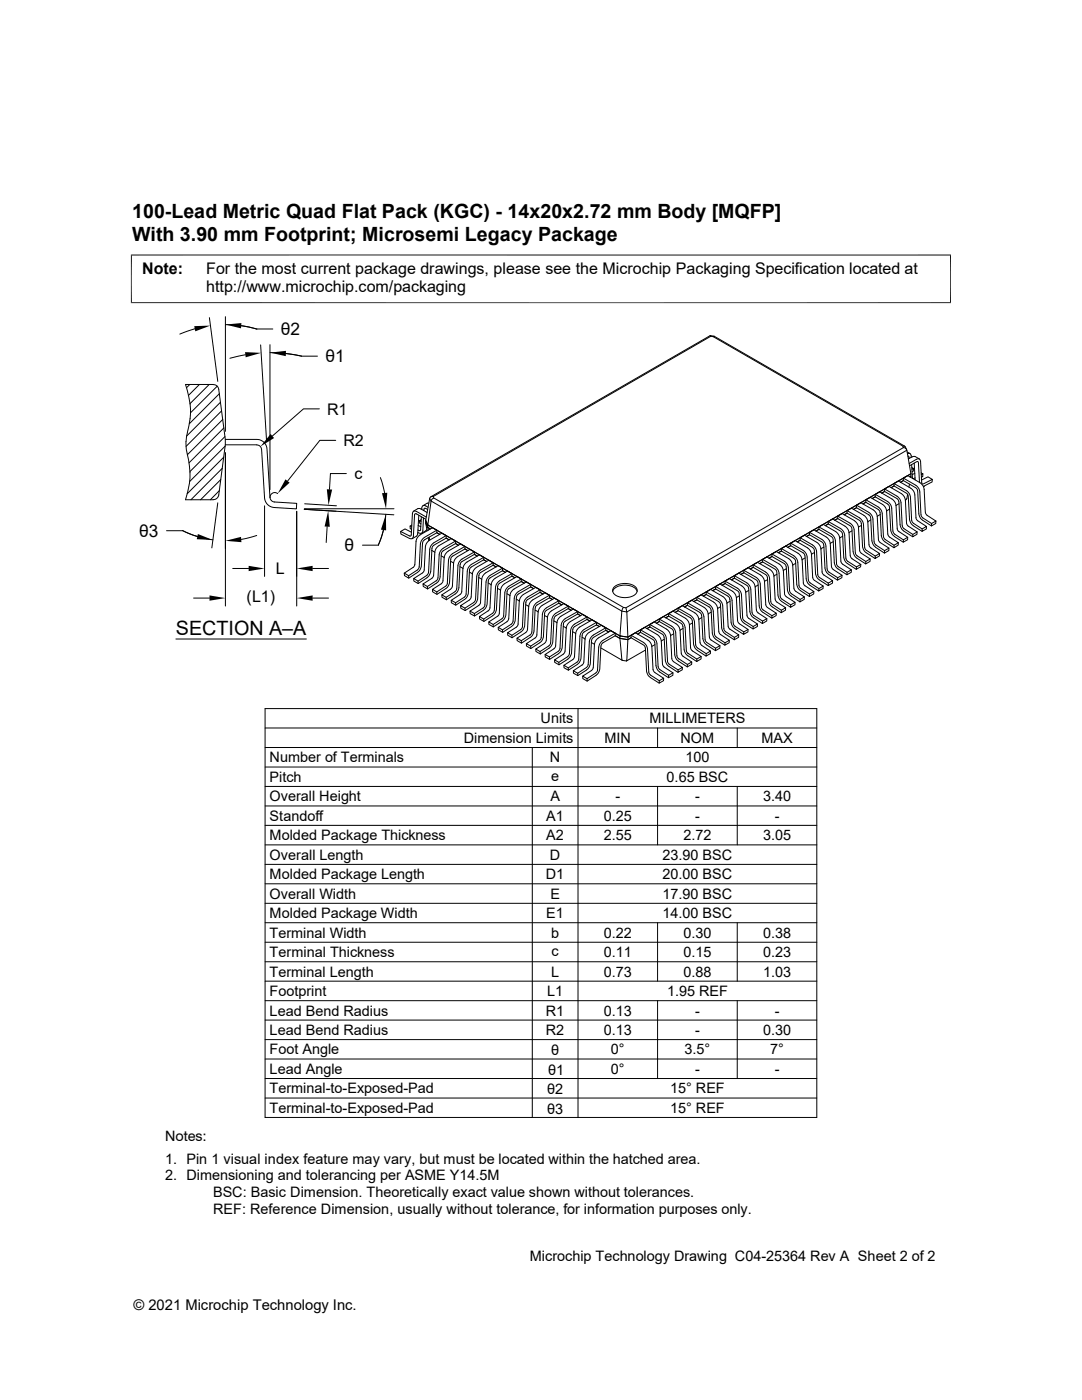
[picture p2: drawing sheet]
<svg xmlns="http://www.w3.org/2000/svg" width="216mm" height="279mm" viewBox="0 0 216 279" stroke-linecap="round" stroke-linejoin="round" font-family="sans-serif">
<g fill="none" stroke="#000" stroke-width=".2">
<path d="M26.1 50.9h163.7M26.2 50.8v9.7M189.7 50.8v9.7M26.1 60.4h163.7M37.9 76.7l-.7 .7M38.9 65.6l-3 1.1M39.8 76.7l-2.2 2.2M41.7 76.7l-3.8 3.9M41.8 63.4l1.7 12.7M42.6 76.8a1.1 1.1 0 0 1 1 .9l1.4 10v1.1l-1.4 10a1.1 1.1 0 0 1-1 .9h-5.6a15.9 15.9 0 0 0 .2-9.9l-.1-1.7 .3-1.8M42.6 76.7h-5.6a14.6 14.6 0 0 1 .4 9.6M43.3 77.1l-5.3 5.3"/>
<path d="M43.8 78.6l-6 6M45 63.2v22.9M45 64.8a21.6 21.6 0 0 1 6.3 .9M48.2 65l3 .7M49 70.8l-3.1 .7M51.3 65.7h3.1M52 68.8l1.2 19.2M53.9 68.8v28.9M53.9 70.4l3.1 .1 3.2 .6M57 70.5l3.2 .6M60.2 71.1h3.2M141.7 67l.8 .1"/>
<path d="M141.8 67.1l-.1-.1-55.8 32.2M142.3 67.2l.2-.1 38 21.9M43.8 97.9l-1.8 1.8M44 80.3l-6.8 6.7M44 95.7l-4 4M44.2 82l-7.1 7.1M44.3 93.5l-6.2 6.2M44.5 83.7l-7.1 7M44.6 91.2l-7.2 7.3M44.7 85.4l-7 7M44.9 87.1l-7 7M44.9 89l-7.1 7.1"/>
<path d="M45 87.7h6.2a2.03 2.03 0 0 1 2.1 1.9l.6 9.7a.94 .94 0 0 1 .5-.9 .94 .94 0 0 1 1 .1M45 88.8h6.2a.94 .94 0 0 1 1 .9l.6 9.7a2.04 2.04 0 0 0 1.9 1.9l4.4 .3 .1-1.1-4.4-.3a.95 .95 0 0 1-.9-.9M45 90.4v30.5M63.7 81.6h-3.1l-6.2 5.4M67 87.9h-3.2l-6.4 8.1M69.1 94.5h-3.2l-.2 3.2M75.9 95.3l.9 3.1M85.7 99.5l.3 .5M86 100l-.6 4.8 38.3 22.1-38.3-22.1v.5l-.5-.9M86.4 99.1h-.4l-.2 .3-.9 4.5M86.4 99.1l55.4-32 .5 .1 37.8 21.8 .2 .3-55.4 32-.5-.1-37.8-21.8zM86.6 99.4l-.4 .2-.2 .4"/>
<path d="M172.8 99.7l2.4 1.5M174.6 99.2l-.5 .3M174.6 98.7l2.7 1.5 .5 .7 .1 .5 .3 4.6M176.5 98.1l-.6 .3M176.5 97.6l2.6 1.5 .5 .7 .2 .6 .2 4.5 .2 .4 1.9 1.4 .9-.5-1.7-1.2-.4-.6M178 99.6l.5 .6 .3 .5 .3 5 .3 .4 1.7 1.1-.8 .5-1.8-1.1M178 99.6l-2.5-1.5-.9 .6v.5l2.5 1.4M178.4 97l-.6 .3M178.4 96.5l2.6 1.5 .4 .5 .3 .8 .3 4.8 .3 .3 1.7 1.2 .9-.5-1.8-1.2-.3-.4-.3-4.9-.2-.6-.6-.5M180.1 89l.5 .1 .3 .6M180.3 95.9l-.6 .3M180.3 95.4l2.4 1.4"/>
<path d="M180.3 89.3l.4 .2 .2 .4M180.8 99.7l-.1 .1M181 89.9l.8 4.7M181 89.9l-55.9 32.2-1-.1-38.1-22M181 90.2l.6 .3M181.1 90.6a.53 .53 0 0 1 .6 0 .53 .53 0 0 1 .1 .7M181.1 98.7l-.2 .8-.2 .2M181.2 91l.2 .2M181.4 91.3v.2M181.5 96.6l-.1 .6M181.7 97.4l-2.4-1.4-.9 .5v.5l2.5 1.4 .3 .4 .3 4.8a1.85 1.85 0 0 0 .7 1.3l1.8 1.1M181.8 94.6l-56.5 32.5v.6l-1.6-.3"/>
<path d="M181.8 94.6v.4M181.8 95l-.2 .2M181.8 95l-.1 .3M181.8 94.6l-56.5 32.5-.2-5-.2-.8M181.9 92.7l.2 2.7 .1 .1 .4-.1M181.9 93.3l.4 .2-.3 .2M182.3 93.5l-.1 .5-.2 .1M182.4 92.4l.2 3.4M182.5 94.5l-.5 .2M182.6 91.1h-.5l-.8 .5M182.6 91.1l.9 .5M182.7 96.9l.6 .5 .2 .6 .3 5 .3 .4 1.8 1.1 .9-.5-1.8-1.2-.3-.6"/>
<path d="M182.9 91.7a.49 .49 0 0 1 .5-.1 .49 .49 0 0 1 .3 .5M182.9 91.7l-1.5 .8M183.1 98l.2 4.5a1.85 1.85 0 0 0 .8 1.3M183.2 92.3v-.1l-.2-.1-1.5 .9M183.3 92.4l.2 3.9M183.6 96.4l-2.5-1.5-.8 .5v.5l2.4 1.4 .4 .7M183.6 96.4a1.72 1.72 0 0 1 .8 1.3l.2 4.5M183.7 92.1l.2 4.3M183.8 94.4l.3 .2-.3 .1M183.9 95.8l1.3-.6 .8 .5-1.7 .9h-.3l-.1-.2M184.1 94.6v.5l-.2 .1M184.3 97.1h.1"/>
<path d="M186 95.7v.5l-1.7 .9M33.2 105.9h3.2l3 1.2M36.4 105.9a18 18 0 0 0 6.1 1.8M38.6 119.4h3.2M43.5 100.4l-1.2 8.9M46.4 113.5h3.2M51.2 106.9l-3.1 .8M52.8 100.9v14.1M59.2 102v18.9M60.7 101.6l17.9 1.1M60.7 101.5h17.9M60.8 100.5l6.3 .4"/>
<path d="M62.4 113.5h3.2M62.4 119.4h3.2M65.3 105.1l-.2 3.2M76.5 105.8l-1 3h-3.2M77 102.6a17.5 17.5 0 0 1-1.5 6.2M81.8 105l.3 .2M82.1 106.2l-1.3-.6-.9 .5 .1 .5 1.7 .9a.49 .49 0 0 0 .5 0 .49 .49 0 0 0 .3-.5M82.2 104.8l-.4 .2 .1 .5 .2 .1M82.3 102.5a.49 .49 0 0 1 .3-.5 .49 .49 0 0 1 .5 .1l1.9 1.1M82.3 102.5l-.3 4.3-.3 .2-1.8-.9M82.4 113.3l.4-.7 .2-4.5 .2-.6 .5-.7 2.6-1.5 .9 .5v.5l-2.5 1.4-.3 .4-.3 4.8a1.85 1.85 0 0 1-.8 1.3M82.4 113.2l-1.7 1.2 .8 .5 .1 .5"/>
<path d="M82.5 102l1.2-.5 1.5 .8M82.7 102.7l-.2 4.3M82.7 102.7l.1-.2 .3 .1 1.9 1M83.1 107l-.8 .5M83.3 114.2l-1.7 1.2-.9-.5v-.5M83.4 106.5l-.3 .5M83.4 104.9l.6 .2M83.6 102.8l-.2 3.7M83.6 113.1l-.3 .6-1.8 1.2M83.7 103.9v.5l.3 .1M83.9 105.7l-.1 .2-.4-.1M84 103.7l-.3 .2 .3 .2"/>
<path d="M84.1 103.1l-.2 2.6M84.5 103.4l-.1 2.5a.55 .55 0 0 1-.4 .6 .55 .55 0 0 1-.6-.2M84.9 109.2l-.3 4.8-.3 .3-1.8 1.2 .9 .5v.5M84.9 103.9l.5 .9M84.9 103.9v.5M84.9 104.4l.3 1.5M84.9 104.4l.5 .9M85.2 105.7l-1.1 .7M85.2 115.3l-1.8 1.2-.8-.5-.1-.5M85.3 101.7l-.5-.3-.2 .2v.3M85.4 105.3l.5 .3M85.4 105.3v.5"/>
<path d="M85.4 101.2l-.4-.2a.54 .54 0 0 0-.7 0 .54 .54 0 0 0-.1 .7M85.4 107.3l.2 .6M85.6 100.4l-1.2 .5M85.6 107.2l.1 .6M85.7 107.8l-.6 .6-.2 .8M85.7 107.8l2.5-1.4 .8 .5v.5l-2.4 1.4M86.1 109.8h.1M86.2 109.9l.6 .3M86.5 114.8l-.3 .6-1.8 1.1 .9 .6v.4M86.6 108.8l-.4 .7-.3 4.5a1.85 1.85 0 0 1-.7 1.3M87.1 116.4l-1.8 1.1-.8-.5-.1-.5M87.2 106.3l.5 .3"/>
<path d="M87.2 105.8l-2.7 1.6-.5 .6-.1 .6-.2 4.5M87.6 108.9l-.6 .6-.2 .5-.3 4.8M87.6 108.9l2.4-1.4 .9 .5v.5l-2.5 1.4-.3 .6M88 110.9l.6 .4M88.1 110.5l-.3 4.6a1.85 1.85 0 0 1-.7 1.3M88.4 109.4l-.5 .6-.2 .6-.4 4.9-.3 .4-1.7 1.2M88.9 117l-1.7 1.1M89 107.4l.6 .3M89 106.9l-2.6 1.5-.4 .5-.3 .8-.3 4.7-.2 .4-1.8 1.2M89.4 110l-.5 .6-.3 .5-.3 5-.2 .4-1.8 1.1 .9 .5v.5M89.4 110l2.5-1.4 .9 .5v.5l-2.5 1.4-.3 .4-.3 4.8a1.78 1.78 0 0 1-.8 1.3l-1.7 1.1-.9-.5v-.5M89.9 112l.6 .4"/>
<path d="M90.3 117l-.4 .6-1.7 1.1 .8 .5 .1 .5M90.8 118.6l-1.7 1.1-.9-.5v-.5M90.9 108.5l.6 .3M90.9 108l-2.5 1.4M91.6 117.3a1.85 1.85 0 0 1-.8 1.3M91.8 113.1l.6 .3M91.8 112.7l-.2 4.5M91.8 112.7l.4-.6 2.5-1.5v-.4l-.9-.6-2.5 1.5a1.72 1.72 0 0 0-.8 1.3l-.2 4.6M92.8 109.6l.6 .3M92.8 109.1l-2.7 1.5-.5 .7-.1 .5-.2 4.7-.4 .5M93.2 112.2l-.6 .5-.2 .6-.3 5-.3 .4-1.8 1.1 .9 .5v.5M93.2 112.2l2.5-1.5 .8 .5v.5l-2.5 1.5-.3 .3-.2 4.8a1.78 1.78 0 0 1-.8 1.3l-1.8 1.2-.8-.5-.1-.5"/>
<path d="M93.7 114.2l.6 .3M94 119.1l-.3 .6-1.8 1.2 .9 .5v.5M94 112.7l-.5 .5-.2 .6-.3 5-.3 .4-1.8 1.1M94.7 110.6l.5 .4M94.7 110.2l-2.5 1.4a1.72 1.72 0 0 0-.8 1.3l-.3 4.8-.3 .4-1.8 1.1M95.1 113.2l2.4-1.4 .9 .5v.5l-2.5 1.4-.3 .7M95.1 113.3a1.72 1.72 0 0 0-.8 1.3l-.3 4.5M95.5 115.3l.6 .3M95.5 114.9l-.2 4.5a1.85 1.85 0 0 1-.7 1.3M96.5 111.7l.6 .4M96.5 111.2l-2.5 1.4M97.4 116.3l.6 .4"/>
<path d="M98.4 112.8l.6 .3M98.4 112.3l-2.6 1.5-.4 .5-.3 .8-.3 4.8-.3 .3-1.7 1.2M98.8 115.4l2.5-1.4 .9 .5v.5l-2.5 1.4M98.8 115.4l-.5 .6-.3 .5-.2 4.8M99.3 117.4l.6 .4M99.3 117l-.2 4.6a1.85 1.85 0 0 1-.8 1.3M99.7 116.4l-.4 .6M100.3 113.9l.6 .3M100.3 113.4l-2.7 1.5-.4 .5-.2 .8-.3 4.7-.3 .4-1.7 1.1M101.2 118.5l.5 .4 .2-.6 .5-.6 2.6-1.6 .9 .5v.5l-2.5 1.5-.3 .4-.3 4.7a1.85 1.85 0 0 1-.7 1.3M101.5 117l-.5 .6-.2 .5-.3 5-.3 .4-1.8 1.1M101.7 118.9l-.2 4.8-.3 .4-1.8 1.1 .9 .5v.5"/>
<path d="M102.2 115l.5 .3M102.2 114.5l-2.7 1.5-.4 .5-.2 .7-.3 4.8-.3 .4-1.8 1.1M103 119.6l.6 .3M104 116.1l.6 .3M104 115.5l-2.5 1.5M104.4 118.6l2.5-1.4 .9 .5v.5l-2.5 1.5-.3 .3-.3 4.8a1.85 1.85 0 0 1-.8 1.3M104.4 118.7l-.5 .5-.2 .6-.4 5-.3 .4-1.7 1.1 .9 .5v.5M105.3 119.2l-.6 .5-.2 .6-.3 4.8M105.9 117.1l.6 .4M105.9 116.6l-2.6 1.6-.4 .4-.3 .8-.3 4.8-.3 .4-1.7 1.1M107.8 118.2l.6 .4M107.8 117.7l-2.5 1.4"/>
<path d="M109.6 119.3l.6 .3M109.6 118.8l-2.4 1.4M111.5 119.9l-2.5 1.4a1.72 1.72 0 0 0-.8 1.3l-.3 4.8-.2 .4-1.8 1.1M122.3 118a2.71 2.71 0 0 1 3.3-1.1 1.84 1.84 0 0 1 1.5 1.1M122.6 117.1a3.4 3.4 0 0 1 4.4 .4 1.33 1.33 0 0 1-1.3 1.6 2.98 2.98 0 0 1-3.4-1v-.5zM139 119.7l-.5 .3M139 119.2l2.7 1.6 .5 .6 .1 .6 .3 4.5 .1 .5 2 1.3 .8-.5-1.7-1.2-.4-.6M140.9 118.6l-.6 .4M140.9 118.1l2.7 1.6 .5 .6 .1 .6 .2 4.7 .2 .3 1.9 1.3 .9-.5-1.8-1.1-.3-.6M142.8 117.5l-.6 .4M142.8 117.1l2.5 1.4M144.7 116.5l-.6 .3"/>
<path d="M144.7 116l2.5 1.4M145.3 118.5l.5 .6 .3 .5 .3 5 .3 .4 1.7 1.1 .9-.5-1.8-1.1-.3-.6M145.6 119.6l.3 4.6a1.85 1.85 0 0 0 .7 1.3l1.8 1.1M145.7 120l-.6 .3M146.1 118l.6 .6 .2 .5 .3 4.8M146.1 118l-2.4-1.5-.9 .6v.4l2.5 1.5 .3 .6M146.5 115.4l-.5 .3M146.5 114.9l2.7 1.5 .5 .7 .1 .5M147.5 118.9l-.6 .4M148 116.9l.5 .6 .3 .5 .3 5 .3 .4 1.8 1.1-.9 .5-1.8-1.1-.3-.4-.3-5-.2-.5-.5-.6M148 116.9l-2.5-1.4-.8 .5v.5l2.5 1.4 .3 .4 .2 4.8a1.85 1.85 0 0 0 .8 1.3M148.4 114.3l-.6 .3"/>
<path d="M148.4 113.8l2.6 1.5 .6 .7 .1 .6 .2 4.6 .4 .6M149.4 117.4l-.4-.6-2.5-1.4v-.5l.9-.5 2.5 1.4a1.72 1.72 0 0 1 .8 1.4l.2 4.5M149.4 117.4l.2 4.6a1.85 1.85 0 0 0 .8 1.3M149.4 117.8l-.6 .4M149.8 117.7l.3 4.7 .3 .4 1.8 1.2 .8-.5-1.7-1.2-.4-.6M150.3 113.2l-.6 .4M150.3 112.7l2.5 1.5M151.3 116.8l-.6 .3M151.7 114.8a1.72 1.72 0 0 1 .8 1.3l.3 4.8 .3 .3 1.8 1.2-.9 .5-1.7-1.2M151.7 114.7l-2.4-1.4-.9 .5v.5l2.5 1.4 .3 .4 .3 4.8a1.85 1.85 0 0 0 .7 1.3l1.8 1.2M152.2 112.1l-.6 .4M152.2 111.6l2.6 1.6 .4 .4 .2 .8 .3 4.8 .3 .4 1.8 1.1 .8-.5-1.7-1.1-.3-.4-.3-4.8"/>
<path d="M152.8 114.2a1.72 1.72 0 0 1 .8 1.3l.3 4.8 .3 .4 1.7 1.1 .9-.5-1.8-1.1-.3-.7M153.1 115.3l.3 4.5a1.85 1.85 0 0 0 .7 1.3M153.2 115.7l-.7 .3M153.6 113.7a1.72 1.72 0 0 1 .8 1.3l.3 4.5M153.6 113.6l-2.4-1.4-.9 .5v.5l2.5 1.5 .3 .6M154 111.1l-.5 .3M154 110.6l2.5 1.4a1.72 1.72 0 0 1 .8 1.3l.2 4.6M155 114.6l-.6 .3M155.5 112.6l.5 .5 .3 .8M155.5 112.6l-2.5-1.5-.8 .5v.5l2.4 1.5 .4 .4 .2 4.7a1.85 1.85 0 0 0 .8 1.3M155.9 110l-.6 .3M155.9 109.5l2.5 1.4"/>
<path d="M156.9 113.5l-.6 .4M157.6 117.9l.3 .6 1.8 1.1 .8-.5-1.7-1.1-.3-.4-.3-4.8a1.72 1.72 0 0 0-.8-1.3l-2.5-1.4-.9 .5v.5l2.5 1.4 .3 .4 .3 4.8a1.85 1.85 0 0 0 .8 1.3l1.7 1.1M157.8 108.9l-.6 .3M157.8 108.4l2.6 1.5 .5 .7 .2 .6 .2 4.5M158.4 111.4l.4 .6 .2 4.6a1.85 1.85 0 0 0 .7 1.3l1.8 1.1M158.4 110.9a1.72 1.72 0 0 1 .8 1.3l.3 4.8 .3 .4 1.7 1.2 .9-.6-1.8-1.1M158.8 112.4l-.6 .4M159.2 110.4l.6 .6 .2 .7M159.2 110.4l-2.4-1.4-.9 .5v.5l2.5 1.4M159.7 107.3l2.4 1.5M159.7 107.8l-.6 .3M160.1 111.7l.2 4.7 .3 .5"/>
<path d="M160.5 119.1v.5l-.9 .5 .1-.5M160.7 111.3l-.7 .4M161.3 115.7l.3 .6 1.8 1.2 .9-.5-1.8-1.2-.3-.3-.3-4.8a1.72 1.72 0 0 0-.8-1.4l-2.5-1.4-.8 .5v.5l2.5 1.4 .3 .4 .3 4.8a1.85 1.85 0 0 0 .7 1.3M161.5 106.7l-.5 .4M161.5 106.2l2.6 1.6 .6 .6 .1 .6 .2 4.6M161.6 116.8l1.8 1.1M162.1 108.8a1.72 1.72 0 0 1 .8 1.3l.3 4.8 .3 .4 1.8 1.1 .8-.5-1.7-1.2-.3-.3-.3-4.8-.2-.8-.4-.4-2.7-1.6-.8 .5v.5l2.4 1.4 .4 .4 .2 4.8a1.85 1.85 0 0 0 .8 1.3l1.7 1.2M162.4 118v.5l-.9 .5v-.4M162.5 110.3l-.6 .3M163.4 105.2l2.5 1.4M163.4 105.6l-.6 .4M164.3 117l-.1 .5-.8 .4v-.4"/>
<path d="M164.4 109.2l-.6 .3M164.9 107.2l.5 .5 .3 .6 .3 5 .3 .4 1.7 1.1-.8 .5-1.8-1.1-.3-.6M164.9 107.2l-2.5-1.5-.9 .5v.5l2.5 1.5 .3 .3 .3 4.8a1.85 1.85 0 0 0 .8 1.3M165.3 104.6l-.6 .3M165.3 104.1l2.6 1.5 .5 .7 .2 .5 .2 4.6M165.4 114.7l1.7 1.1M165.9 106.6a1.72 1.72 0 0 1 .8 1.3M166.1 115.9v.5l-.9 .5 .1-.5M166.3 108.1l-.6 .3M166.7 107.9l.3 4.8 .3 .4 1.7 1.1 .9-.5-1.8-1.1-.3-.4-.2-4.8-.3-.7-.4-.5-2.6-1.6-.9 .6v.4l2.5 1.5 .3 .4 .3 4.8a1.85 1.85 0 0 0 .7 1.3M167.2 103l2.4 1.4M167.2 103.5l-.6 .3"/>
<path d="M167.2 113.6l1.8 1.1M168 114.8v.5l-.9 .5 .1-.5M168.1 107l-.6 .4M168.4 111.2l-.3-4.8-.4-.4-2.4-1.4v-.5l.8-.5 2.5 1.4a1.72 1.72 0 0 1 .8 1.3l.3 4.8 .3 .4 1.8 1.1-.9 .5-1.8-1.1-.3-.6M168.4 111.2a1.85 1.85 0 0 0 .7 1.3l1.8 1.1M169 102.4l-.6 .3M169 101.9l2.6 1.5 .4 .5 .3 .8 .3 4.8 .3 .4 1.7 1.1 .9-.5-1.7-1.2-.3-.3-.3-4.8a1.71 1.71 0 0 0-.8-1.4M169.6 104.4l.6 .6 .2 .6 .3 4.7M169.9 113.7v.5l-.9 .5v-.5M170 105.9l-.6 .4M170.2 110.1a1.85 1.85 0 0 0 .8 1.3l1.7 1.1M170.5 103.9l.5 .6 .3 .6 .3 4.9 .3 .4 1.7 1.1-.8 .6-1.8-1.2"/>
<path d="M170.5 103.9l-2.5-1.4-.8 .5v.5l2.4 1.4 .3 .4 .3 4.8M170.7 110.3l.3 .6M170.9 101.3l-.6 .4M170.9 100.8l2.6 1.6 .5 .6 .2 .6 .2 4.5M171.8 112.6l-.1 .5-.8 .5v-.5M171.9 104.9l-.6 .3M172.1 109a1.85 1.85 0 0 0 .7 1.3l1.8 1.2M172.4 102.8l-2.5-1.4-.9 .5v.5l2.5 1.4 .3 .4 .3 4.8M172.8 100.2l-.6 .4M173.6 111.5v.5l-.9 .5 .1-.4M173.8 103.8l-.6 .3M174 107.9a1.85 1.85 0 0 0 .7 1.3"/>
<path d="M174.4 108.1l.4 .7M174.7 109.2l1.8 1.2M175 103.1l.3 4.8 .3 .4 1.8 1.1-.9 .5-1.7-1.1M175.2 101.2l.6 .5 .2 .6 .3 5 .3 .4 1.8 1.1 .9-.5-1.8-1.1-.3-.6M175.5 110.5v.5l-.9 .5v-.5M175.6 102.3l-.4-.6-2.4-1.5v-.5l.8-.4 2.5 1.4a1.72 1.72 0 0 1 .8 1.3l.2 4.6M175.6 102.3l.3 4.5a1.85 1.85 0 0 0 .7 1.3l1.8 1.2M175.6 102.7l-.6 .4-.1-.6-.5-.6-2.6-1.6-.9 .5v.5l2.5 1.4 .3 .4 .3 4.8M177.1 100.6l.4 .6 .2 4.6a1.85 1.85 0 0 0 .8 1.3M177.4 109.4v.5l-.9 .5v-.5M177.5 101.6l-.6 .4M178.2 106l.3 .6"/>
<path d="M178.5 107.1l1.7 1.1M179.3 108.3l-.1 .5-.8 .5v-.5M179.3 100.1l-.3-.6-2.5-1.4v-.5l.9-.5 2.5 1.4a1.72 1.72 0 0 1 .8 1.3l.2 4.6M179.4 100.1l.2 4.6a1.85 1.85 0 0 0 .7 1.3M179.4 100.5l-.6 .4M180.4 106l1.7 1.1M181.1 107.2v.5l-.9 .5 .1-.5M183 106.2v.4l-.9 .5v-.4M184.1 103.8l1.8 1.2M184.9 105.1l-.1 .5-.8 .4v-.4M186.8 104l-.1 .5-.8 .5v-.5M35.1 127.5h26"/>
<path d="M94.6 120.7l-1.8 1.2-.9-.5v-.5M96.4 121.8l-1.7 1.1-.9-.5v-.4M96.5 121.8a1.85 1.85 0 0 0 .7-1.3l.3-4.8 .3-.4 2.5-1.4v-.5l-.9-.5-2.5 1.4a1.72 1.72 0 0 0-.8 1.4l-.3 4.7-.3 .4-1.7 1.2 .9 .4v.5M97.7 121.3l-.3 .6-1.7 1.1 .8 .5 .1 .5M98.3 122.9l-1.7 1.1-.9-.5v-.5M99.3 123l.3-.5 .3-4.7 .1-.6 .5-.6 2.7-1.5 .8 .4v.6l-2.5 1.4-.3 .4-.3 4.8a1.85 1.85 0 0 1-.7 1.3M99.3 123l-1.8 1.1 .9 .5v.5M100.2 124l-1.8 1.1-.8-.5-.1-.5M102 125.1l-1.7 1.1-.9-.5v-.5M103.2 127.4v.4l.9 .6 1.7-1.2a1.84 1.84 0 0 0 .8-1.3l.2-4.8 .4-.4 2.4-1.4v-.5l-.8-.5-2.6 1.5-.6 .7-.1 .6-.3 4.8-.3 .3-1.7 1.2 .8 .5 .1 .5M103.9 126.1l-1.7 1.2-.9-.5v-.5M104.2 125l-.3 .6-1.7 1.2"/>
<path d="M104.9 120.7l.6 .3M105.8 126.7l-1.8 1.2M106.1 126.1l-.3 .6M106.8 121.8l.6 .3M106.9 129.5v.5l.9 .5 1.8-1.1a1.85 1.85 0 0 0 .7-1.3l.3-4.8 .3-.4 2.5-1.4v-.5l-.9-.5-2.6 1.5-.5 .7-.2 .5-.3 4.8-.3 .4-1.7 1.1 .9 .5v.5M107.2 120.2a1.72 1.72 0 0 0-.8 1.4l-.3 4.5M107.7 128.3l-1.8 1.1-.8-.5-.1-.4M108.4 127a1.85 1.85 0 0 1-.7 1.3M108.4 127l.3-4.8 .3-.4 2.5-1.4v-.5l-.8-.5-2.7 1.5-.5 .7-.1 .6-.3 4.7-.3 .4-1.8 1.2 .9 .4v.5M108.6 122.8l.6 .4M109.9 128.3l-.4 .6-1.7 1.1M110.1 123.7l-.2 4.6"/>
<path d="M110.5 123.9l.6 .3M110.7 131.7v.5l.8 .5 1.8-1.2a1.85 1.85 0 0 0 .7-1.3l.3-4.8 .4-.3 2.4-1.5v-.5l-.8-.5-2.5 1.5a1.72 1.72 0 0 0-.8 1.3l-.3 4.8-.3 .4-1.7 1.1 .8 .5v.5M110.9 122.4a1.72 1.72 0 0 0-.8 1.3M111.5 120.4l.6 .3M111.9 123l2.5-1.5 .9 .5v.5l-2.5 1.5-.3 .4-.3 4.8a1.88 1.88 0 0 1-.8 1.3l-1.7 1.1-.9-.5v-.5M111.9 123a1.72 1.72 0 0 0-.8 1.3l-.3 4.8-.3 .4-1.7 1.1 .8 .5 .1 .5M112.4 125l.6 .3M113.4 121.5l.6 .3M113.4 121l-2.5 1.4M113.6 130.5l-.3 .6-1.8 1.1M113.9 125.9l-.3 4.6M114.3 126.1l.6 .3"/>
<path d="M115.2 132.6l-1.8 1.2-.9-.5v-.5M115.3 122l-2.7 1.6-.4 .4-.2 .8-.3 4.8-.3 .4-1.8 1.1M115.3 122.5l.5 .4M116.1 127.1l.6 .4M116.1 132.7l-1.7 1.2 .9 .5v.4M116.3 134.9v.5l.9 .5 1.7-1.1a1.85 1.85 0 0 0 .8-1.3l.3-4.8 .3-.4 2.5-1.4v-.5l-.9-.5-2.6 1.5-.5 .7-.2 .5-.3 4.8-.3 .4-1.7 1.1 .8 .5 .1 .5M116.5 126.1l2.5-1.4v-.5l-.8-.5-2.7 1.5-.4 .5-.2 .8-.3 4.8-.3 .4-1.8 1.1 .9 .5v.5M116.5 126.2l-.3 .6-.3 4.5a1.85 1.85 0 0 1-.7 1.3M117.1 123.6l.6 .4M117.1 123.1l-2.6 1.6-.5 .6-.1 .6M117.3 132.6l-.3 .6-1.7 1.2M117.5 126.2l2.5-1.4 .9 .5v.5l-2.5 1.4"/>
<path d="M117.5 126.2a1.72 1.72 0 0 0-.8 1.4l-.2 4.5-.4 .6M118 128.2l.6 .4M118.4 126.7l-.5 .6-.3 .6-.2 4.7M118.4 127.2l-.4 .6-.2 4.6a1.95 1.95 0 0 1-.7 1.3l-1.8 1.1-.9-.5v-.4M119 124.2l-2.6 1.6-.4 .4-.3 .8-.3 4.8-.3 .3-1.7 1.2M119 124.7l.6 .3M119.9 129.3l4.3 2.5M120.9 125.8l.6 .3M120.9 125.3l-2.5 1.4M122.8 126.4l-2.7 1.5-.4 .5-.2 .7-.3 4.8-.3 .4-1.8 1.1M122.8 126.9l.9 .5M123.7 127.4l1.6 .3-.3 4.2"/>
<path d="M123.7 127.4l.4 4.3 .9 .2M124.4 121.2l-.3 .8-.4 4.9 1.6 .2-1.6-.2v.5M125.9 127.3l-.6 .4M125.9 126.8l2.6 1.5 .6 .7 .1 .5 .3 4.7 .1 .4 2 1.2 .8-.4-1.7-1.2-.4-.6M127.8 126.2l-.6 .3M127.8 125.7l2.5 1.4M128.8 129.3l.2 4.6a1.85 1.85 0 0 0 .8 1.3M128.8 129.7l-3.8 2.2M129.3 127.7l.5 .6 .2 .6 .3 4.7M129.3 127.7l-2.5-1.4-.9 .5v.5l2.5 1.4 .4 .6M129.7 125.1l-.6 .4M129.7 124.6l2.4 1.5a1.72 1.72 0 0 1 .8 1.3l.3 4.8 .3 .4 1.8 1.1 .9-.5-1.8-1.1-.3-.7"/>
<path d="M129.8 135.2l1.7 1.1M130.3 127.1l.5 .6 .3 .8M130.7 128.7l-.6 .3M131.1 128.5l.2 4.5M131.3 133l.4 .6 1.7 1.2 .9-.5-1.8-1.2-.3-.3-.2-4.8a1.72 1.72 0 0 0-.9-1.3l-2.4-1.5-.9 .5v.5l2.5 1.4 .3 .4 .3 4.8a1.85 1.85 0 0 0 .7 1.3l1.8 1.2M131.6 124l-.6 .4M131.6 123.5l2.4 1.5M132.4 135.4v.4l-.9 .5 .1-.5M132.5 127.2l-.4-.6-2.4-1.5v-.5l.8-.5 2.5 1.5a1.72 1.72 0 0 1 .8 1.3l.2 4.5M132.5 127.2l.3 4.5a1.85 1.85 0 0 0 .7 1.3M132.5 127.6l-.5 .3M133.4 123l-.6 .3"/>
<path d="M133.4 122.4l2.6 1.6 .5 .7 .2 .5M133.5 133l1.8 1.2M134 125a1.72 1.72 0 0 1 .8 1.3l.3 4.6 .3 .6M134.3 134.3v.5l-.9 .5v-.5M134.4 126.5l-.6 .3M134.9 124.5l.5 .6 .3 .5 .3 5 .3 .4 1.7 1.1-.8 .5-1.8-1.1M134.9 124.5l-2.5-1.5-.8 .5v.5l2.4 1.5 .3 .4 .3 4.8a1.85 1.85 0 0 0 .8 1.3l1.7 1.1M135.3 121.9l-.6 .3M135.3 121.4l2.5 1.4a1.72 1.72 0 0 1 .8 1.3l.3 4.8 .3 .4 1.7 1.2 .9-.6-1.8-1.1-.3-.4-.3-4.7M136.2 133.2l-.1 .5-.8 .5v-.5M136.3 125l.2 4.6M136.3 125.4l-.6 .4"/>
<path d="M136.5 129.6a1.85 1.85 0 0 0 .7 1.3M136.7 125.2l.3 4.8 .3 .4 1.7 1.1 .9-.5-1.7-1.1-.4-.6M136.8 123.4a1.72 1.72 0 0 1 .8 1.3l.2 4.6M136.8 123.4l-2.5-1.4-.9 .4v.6l2.5 1.4 .3 .6M137.2 120.8l-.6 .3M137.2 120.3l2.4 1.4M137.3 130.9l1.7 1.1M138 132.1v.5l-.9 .5 .1-.5M138.2 124.3l-.6 .4M139.1 129.8l1.8 1.1M139.6 121.8l.6 .5 .2 .8M139.9 131v.5l-.9 .5v-.5"/>
<path d="M140 122.9l-.4-.7-2.4-1.4v-.5l.8-.5 2.7 1.5 .4 .5 .2 .8 .2 4.5M140 122.9l.3 4.5a1.85 1.85 0 0 0 .7 1.3M140 123.2l-.6 .4-.1-.5-.5-.7-2.6-1.5-.9 .5v.5l2.5 1.4 .3 .4 .3 4.8a1.85 1.85 0 0 0 .7 1.3M140.5 123.1l.2 4.7 .3 .4 1.8 1.2 .9-.5-1.8-1.2-.3-.6M141 128.7l1.8 1.2M141.5 121.2l.4 .6M141.8 129.9v.5l-.9 .5v-.4M141.9 121.8l.2 4.5a1.85 1.85 0 0 0 .8 1.3M141.9 122.2l-.6 .3M142.4 120.2l.5 .5 .3 .6 .2 4.7M142.4 120.1l-2.5-1.4-.9 .5v.5l2.5 1.4M142.9 127.6l1.7 1.2"/>
<path d="M143.7 128.9l-.1 .4-.8 .6v-.5M143.8 121.1l-.6 .3M144.8 126.6l1.7 1.1M145.3 125l-.2-4.6-.2-.6-.5-.6-2.6-1.6-.9 .5v.5l2.5 1.5 .3 .4 .3 4.7a1.85 1.85 0 0 0 .7 1.3M145.5 127.8v.5l-.9 .5 .1-.5M147.4 126.7v.5l-.9 .5v-.5M148.5 124.4l1.8 1.1M149.3 125.6l-.1 .5-.8 .5v-.5M150.4 123.3l1.7 1.1M151.2 124.5l-.1 .5-.8 .5v-.5M153 123.5v.4l-.9 .5 .1-.4M154.1 121.1l1.8 1.2"/>
<path d="M154.9 122.4v.5l-.9 .5v-.5M156 120.1l1.8 1.1M156.8 121.3l-.1 .5-.8 .5v-.5M158.6 120.2v.5l-.8 .5v-.5M52.9 157h110.1M52.9 153.1h110.1M52.9 149.2h110.1M52.9 145.3h110.1M52.9 141.4h110.1v81.6h-110.1zM106.2 149.2v73.8M115.3 141.4v81.6M131.2 145.3v3.9"/>
<path d="M131.2 157v11.6M147.1 145.3v3.9M147.1 157v11.6M52.9 160.8h110.1M52.9 172.5h110.1M52.9 168.6h110.1M52.9 164.7h110.1M52.9 176.4h110.1M52.9 188h110.1M52.9 180.3h110.1M52.9 195.8h110.1M52.9 184.1h110.1"/>
<path d="M52.9 191.9h110.1M52.9 199.7h110.1M131.2 184.1v11.7M131.2 199.7v15.5M147.1 184.1v11.7M147.1 199.7v15.5M52.9 207.5h110.1M52.9 215.2h110.1M52.9 203.6h110.1M52.9 211.3h110.1M52.9 219.1h110.1"/>
</g>
<g fill="#000">
<path d="M38.8 65.1l3.2-.1-3 1.1zM45 64.8l3.2-.3-.1 1zM48.9 70.3l3.2 .1-3.1 .9zM53.9 70.4l3.2-.4-.1 1.1zM54 86.6l.7 .8-2.7 1.7zM57 95.7l.8 .6-2.4 2.2zM65.2 97.6l1.1 .1-.7 3.1zM76.2 98.4l1.1-.1-.3 3.2zM39.5 106.6l3 1.2-3.2-.2zM41.8 118.8l3.2 .6-3.2 .5zM45 107.9l3.1-.8 .1 1.1zM49.6 112.9l3.2 .6-3.2 .5z"/>
<path d="M59.2 113.5l3.2-.6v1.1zM59.2 119.4l3.2-.6v1.1zM65.5 101.9l.3 3.2h-1zM77 102.6v3.3l-1-.2z"/>
</g>
<g font-size="3.9">
<text x="26.4" y="43.5">100-Lead Metric Quad Flat Pack (KGC) - 14x20x2.72 mm Body [MQFP]</text>
<text x="26.4" y="48.1">With 3.90 mm Footprint; Microsemi Legacy Package</text>
<text x="35.1" y="126.7">SECTION A–A</text>
</g>
<g font-size="3.5">
<text x="56" y="66.9">θ2</text>
<text x="65" y="72.3">θ1</text>
<text x="27.7" y="107.1">θ3</text>
<text x="68.8" y="110">θ</text>
</g>
<g font-size="3.2">
<text x="28.4" y="54.7">Note:</text>
<text x="41.1" y="58.3">http://www.microchip.com/packaging</text>
<text x="41.1" y="54.7">For the most current package drawings, please see the Microchip Packaging Specification located at</text>
<text x="65.3" y="82.7">R1</text>
<text x="68.5" y="89">R2</text>
<text x="70.8" y="95.6">c</text>
<text x="55" y="114.6">L</text>
<text x="49.2" y="120.2">(L1)</text>
</g>
<g font-size="2.9">
<text x="92.5" y="148.3">Dimension Limits</text>
<text x="107.9" y="144.4">Units</text>
<text x="120.7" y="148.3">MIN</text>
<text x="129.6" y="144.4">MILLIMETERS</text>
<text x="135.8" y="148.3">NOM</text>
<text x="151.9" y="148.3">MAX</text>
<text x="53.8" y="152.1">Number of Terminals</text>
<text x="109.7" y="152.1">N</text>
<text x="110" y="155.8">e</text>
<text x="136.8" y="152.1">100</text>
<text x="53.8" y="159.9">Overall Height</text>
<text x="53.8" y="156">Pitch</text>
<text x="109.8" y="159.9">A</text>
<text x="122.8" y="159.9">-</text>
<text x="133" y="156">0.65 BSC</text>
<text x="138.7" y="159.9">-</text>
<text x="152.3" y="159.9">3.40</text>
<text x="53.8" y="167.7">Molded Package Thickness</text>
<text x="53.8" y="163.8">Standoff</text>
<text x="109" y="163.8">A1</text>
<text x="109" y="167.7">A2</text>
<text x="120.5" y="167.7">2.55</text>
<text x="120.5" y="163.8">0.25</text>
<text x="136.4" y="167.7">2.72</text>
<text x="138.7" y="163.8">-</text>
<text x="152.3" y="167.7">3.05</text>
<text x="154.6" y="163.8">-</text>
<text x="53.8" y="171.6">Overall Length</text>
<text x="109.7" y="171.6">D</text>
<text x="132.2" y="171.6">23.90 BSC</text>
<text x="53.8" y="175.5">Molded Package Length</text>
<text x="53.8" y="179.4">Overall Width</text>
<text x="108.9" y="175.5">D1</text>
<text x="109.8" y="179.4">E</text>
<text x="132.2" y="175.5">20.00 BSC</text>
<text x="132.2" y="179.4">17.90 BSC</text>
<text x="53.8" y="183.2">Molded Package Width</text>
<text x="109" y="183.2">E1</text>
<text x="132.2" y="183.2">14.00 BSC</text>
<text x="53.8" y="187.1">Terminal Width</text>
<text x="53.8" y="191">Terminal Thickness</text>
<text x="110" y="187.1">b</text>
<text x="110" y="190.7">c</text>
<text x="120.5" y="187.1">0.22</text>
<text x="120.5" y="191">0.11</text>
<text x="136.4" y="191">0.15</text>
<text x="136.4" y="187.1">0.30</text>
<text x="152.3" y="191">0.23</text>
<text x="152.3" y="187.1">0.38</text>
<text x="53.8" y="194.9">Terminal Length</text>
<text x="110" y="194.9">L</text>
<text x="120.5" y="194.9">0.73</text>
<text x="136.4" y="194.9">0.88</text>
<text x="152.3" y="194.9">1.03</text>
<text x="53.8" y="198.8">Footprint</text>
<text x="53.8" y="202.7">Lead Bend Radius</text>
<text x="108.9" y="202.7">R1</text>
<text x="109.2" y="198.8">L1</text>
<text x="120.5" y="202.7">0.13</text>
<text x="133.1" y="198.8">1.95 REF</text>
<text x="138.7" y="202.7">-</text>
<text x="154.6" y="202.7">-</text>
<text x="53.8" y="206.6">Lead Bend Radius</text>
<text x="108.9" y="206.6">R2</text>
<text x="120.5" y="206.6">0.13</text>
<text x="138.7" y="206.6">-</text>
<text x="152.3" y="206.6">0.30</text>
<text x="53.8" y="210.4">Foot Angle</text>
<text x="53.8" y="214.3">Lead Angle</text>
<text x="109.4" y="214.5">θ1</text>
<text x="110" y="210.6">θ</text>
<text x="121.9" y="210.4">0°</text>
<text x="121.9" y="214.3">0°</text>
<text x="136.6" y="210.4">3.5°</text>
<text x="138.7" y="214.3">-</text>
<text x="153.7" y="210.4">7°</text>
<text x="154.6" y="214.3">-</text>
<text x="53.8" y="218.2">Terminal-to-Exposed-Pad</text>
<text x="109.2" y="218.4">θ2</text>
<text x="133.7" y="218.2">15° REF</text>
<text x="32.9" y="227.7">Notes:</text>
<text x="53.8" y="222.1">Terminal-to-Exposed-Pad</text>
<text x="109.2" y="222.3">θ3</text>
<text x="133.7" y="222.1">15° REF</text>
<text x="32.9" y="232.3">1. Pin 1 visual index feature may vary, but must be located within the hatched area.</text>
<text x="32.9" y="235.6">2. Dimensioning and tolerancing per ASME Y14.5M</text>
<text x="42.5" y="238.9">BSC: Basic Dimension. Theoretically exact value shown without tolerances.</text>
<text x="42.5" y="242.2">REF: Reference Dimension, usually without tolerance, for information purposes only.</text>
<text x="105.7" y="251.7">Microchip Technology Drawing C04-25364 Rev A Sheet 2 of 2</text>
<text x="26.6" y="261.3">© 2021 Microchip Technology Inc.</text>
</g>
</svg>
